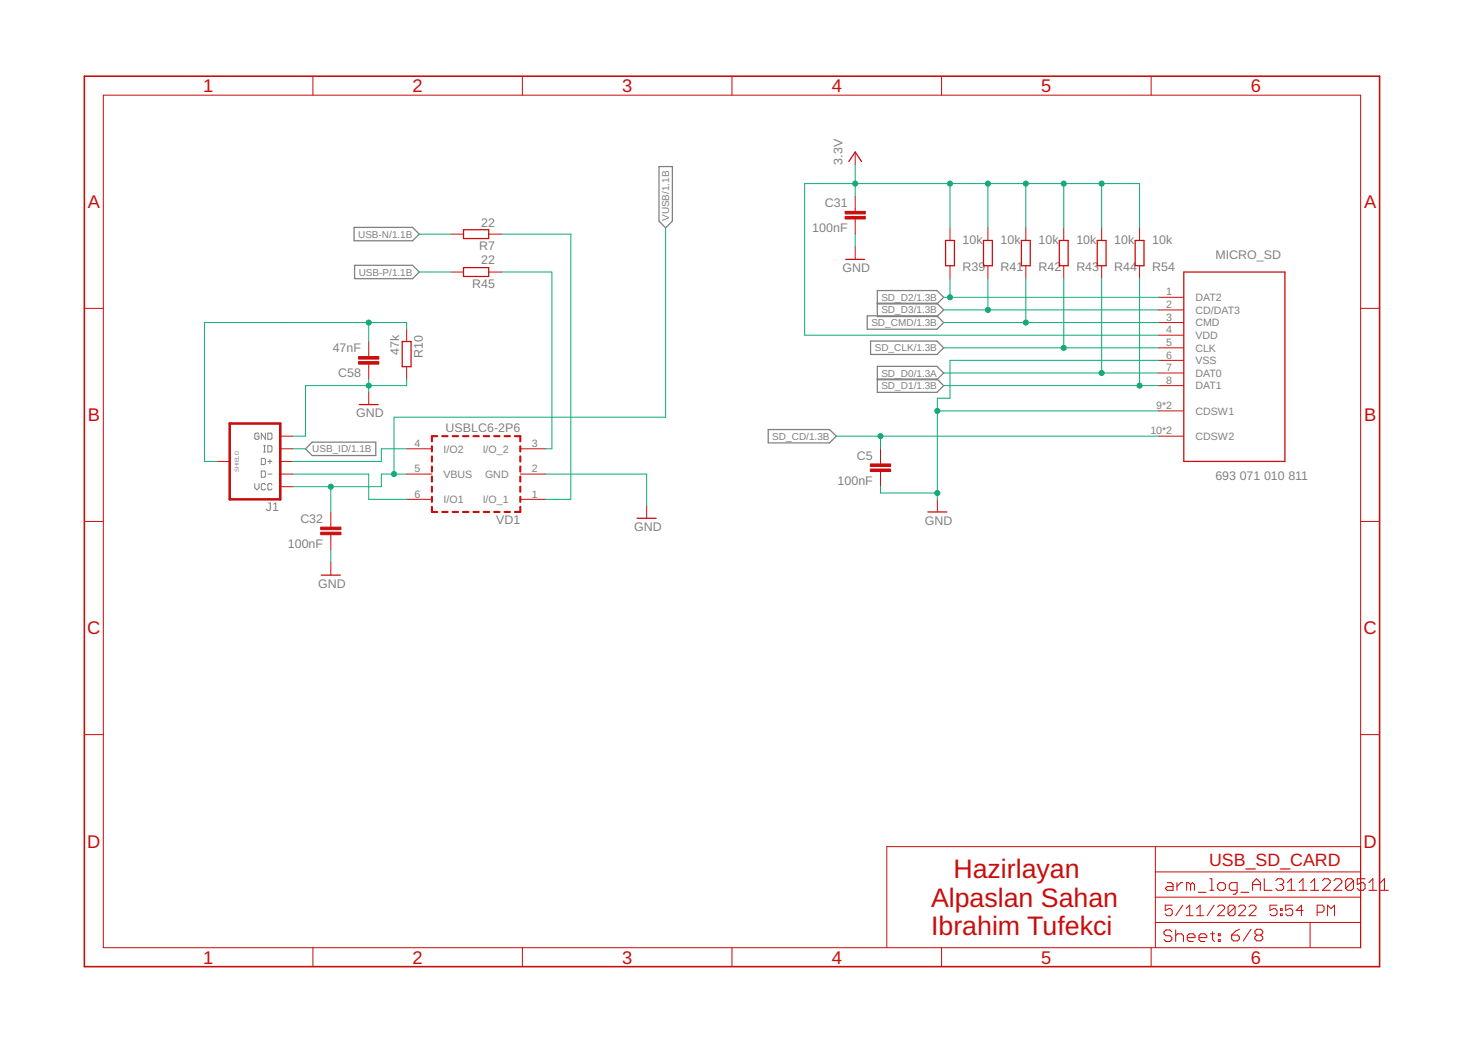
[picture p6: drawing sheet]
<svg xmlns="http://www.w3.org/2000/svg" width="297mm" height="210mm" viewBox="0 0 297 210" stroke-linecap="round" stroke-linejoin="round" font-family="sans-serif">
<g fill="none" stroke="#808080" stroke-width=".2">
<path d="M51.2 97.2v.9l.4 .4 .4-.4v-.9M52 87.3l-.2-.2h-.4l-.2 .2v.8l.2 .2h.4l.2-.2v-.4h-.4M52.5 92.2h.6l.2 .2v.8l-.2 .2h-.6zM52.5 94.7h.6l.2 .2v.8l-.2 .2h-.6zM53 90.9h.4M53 89.6h.4M53.2 89.6v1.3M53.3 97.5l-.2-.3h-.4l-.2 .3v.8l.2 .2h.4l.2-.2M53.3 87.1v1.2l-.8-1.2v1.2M53.8 87.1h.7l.2 .2v.8l-.2 .2h-.7zM53.8 89.6h.7l.2 .2v.9l-.2 .2h-.7zM53.8 95.3h.9"/>
<path d="M53.8 92.8h.9M54.3 92.4v.8M54.7 97.5l-.2-.3h-.5l-.2 .3v.8l.2 .2h.5l.2-.2"/>
</g>
<path d="M132.4 33.5h2.7v10.9l-1.3 1.4-1.4-1.4zM71.2 45.7h11.7l1.4 1.4-1.4 1.3h-11.7zM71.3 53.3h11.6l1.4 1.4-1.4 1.3h-11.6zM174.3 63.5h14l1.4 1.4-1.4 1.3h-14zM175 68.6h13.3l1.4 1.3-1.4 1.4h-13.3zM176.3 76.2h12l1.4 1.3-1.4 1.4h-12v-5.2h12l1.4 1.3-1.4 1.3h-12M176.3 61h12l1.4 1.3-1.4 1.3h-12v-5.2h12l1.4 1.4-1.4 1.3h-12M61.4 90.2l1.3-1.3h12.8v2.7h-12.8zM154.4 86.4h12.3l1.4 1.3-1.4 1.3h-12.3z" fill="none" stroke="#808080" stroke-width=".25"/>
<g fill="none" stroke="#c90d0c" stroke-width=".25">
<path d="M170.6 32.5l1.3-1.9 1.2 1.9M93.2 53.8h5v1.8h-5zM93.2 46.2h5v1.8h-5zM170 52.2h3.8M190 48.3h1.8v5.1h-1.8zM197.7 48.3h1.7v5.1h-1.7zM205.3 48.3h1.8v5.1h-1.8zM212.9 48.3h1.8v5.1h-1.8zM220.5 48.3h1.8v5.1h-1.8zM228.1 48.3h1.8v5.1h-1.8zM237.9 54.7h20.3v38.1h-20.3zM80.8 68.7h1.8v5h-1.8z"/>
<path d="M72.2 81.3h3.8M64.6 115.6h3.8M128.1 104.2h3.8M186.5 102.9h3.8"/>
</g>
<g fill="none" stroke="#c90d0c" stroke-width=".2">
<path d="M20.8 19.1h252.7v171.4h-252.7zM62.9 15.3v3.8M105 15.3v3.8M147.1 15.3v3.8M189.2 15.3v3.8M231.4 15.3v3.8M171.9 30.6v2.5M171.9 39.5v3M90.6 54.7h2.6M90.6 47.1h2.6M98.2 54.7h2.6M98.2 47.1h2.6"/>
<path d="M171.9 44v3.1M171.9 49.6v2.6M190.9 45.8v2.5M190.9 53.4v2.6M198.5 45.8v2.5M198.5 53.4v2.6M206.2 45.8v2.5M206.2 53.4v2.6M213.8 45.8v2.5M213.8 53.4v2.6M221.4 45.8v2.5M221.4 53.4v2.6"/>
<path d="M229 45.8v2.5M229 53.4v2.6M232.8 59.8h5.1M17 62h3.8M74.1 68.7v3M74.1 73.2v3.1M74.1 78.8v2.5M81.7 66.1v2.6M81.7 73.7v2.6M232.8 62.3h5.1M232.8 64.9h5.1M232.8 67.4h5.1"/>
<path d="M232.8 69.9h5.1M232.8 72.5h5.1M232.8 75h5.1M232.8 77.5h5.1M273.5 62h3.8M43.6 92.8h2.6M56.3 97.9h2.6M56.3 95.3h2.6M56.3 92.8h2.6M56.3 90.2h2.6M56.3 87.7h2.6M81.7 95.3h5.1"/>
<path d="M81.7 90.2h5.1M104.6 95.3h5M104.6 90.2h5M177 90.2v3.1M177 94.8v3.1M232.8 87.7h5.1M232.8 82.6h5.1M17 104.8h3.8M66.5 102.9v3.1M66.5 107.5v3.1M66.5 113.1v2.5M81.7 100.4h5.1"/>
<path d="M104.6 100.4h5M130 101.7v2.5M188.4 100.4v2.5M273.5 104.8h3.8M17 147.7h3.8M273.5 147.7h3.8M232.2 170.2v20.3M232.2 175.3h41.3M273.5 170.2h-95.3v20.3M62.9 190.5v3.9M105 190.5v3.9M147.1 190.5v3.9"/>
<path d="M189.2 190.5v3.9M231.4 190.5v3.9M232.2 185.5h41.3M232.2 180.4h41.3M235.6 182h-1.4v1l.7-.3h.3l.4 .3v.7l-.4 .4h-.7l-.3-.4M237.7 182l-1.4 2.1M238.4 184.1h1.4M238.4 182.7l.7-.7v2.1M240.5 184.1h1.4M240.5 182.7l.7-.7v2.1M244 182l-1.4 2.1M244.7 182.4l.4-.4h.7l.3 .4v.3l-1.4 1.4h1.4"/>
<path d="M248.2 182.4l-.3-.4h-.7l-.4 .4v1.3M248.2 182.4v1.3l-.3 .4h-.7l-.4-.4M248.2 182.4l-1.4 1.3M248.9 182.4l.4-.4h.7l.3 .4v.3l-1.4 1.4h1.4M251 182.4l.4-.4h.7l.3 .4v.3l-1.4 1.4h1.4M256.6 182h-1.4v1l.7-.3h.4l.3 .3v.7l-.3 .4h-.7l-.4-.4M257.3 182.7h.4v.3h-.4zM257.3 183.7h.4v.4h-.4zM259.8 182h-1.4v1l.7-.3h.3l.4 .3v.7l-.4 .4h-.7l-.3-.4M261.9 183h-1.4l1.1-1v2.1M263.3 185.5v5M264.7 183.4h1l.4-.4v-.6l-.4-.4h-1v2.1"/>
<path d="M266.8 184.1v-2.1l.7 .7 .7-.7v2.1"/>
</g>
<g fill="#c90d0c" stroke="#c90d0c" stroke-width=".2">
<path d="M72.1 71.7h4v.5h-4z"/>
<path d="M72.1 72.7h4v.5h-4z"/>
<path d="M169.8 42.5h4.1v.5h-4.1z"/>
<path d="M169.8 43.5h4.1v.5h-4.1z"/>
<path d="M174.9 93.3h4.1v.5h-4.1z"/>
<path d="M174.9 94.3h4.1v.5h-4.1z"/>
<path d="M64.5 106h4v.5h-4z"/>
<path d="M64.5 107h4v.5h-4z"/>
</g>
<path d="M46.2 85.2h10.1v15.2h-10.1z" fill="none" stroke="#c90d0c" stroke-width=".51"/>
<g fill="none" stroke="#c90d0c" stroke-width=".42">
<path d="M86.8 89.7v1.1M86.8 91.8v1M86.8 93.8v1M86.8 95.8v1M86.8 97.9v1M86.8 99.9v1M87.9 87.7h-1.1v1M88.9 87.7h1.1M91 87.7h1.1M93 87.7h1.1M95.1 87.7h1.1M97.2 87.7h1.1"/>
<path d="M99.3 87.7h1.1M101.4 87.7h1.1M103.5 87.7h1.1v1M104.6 89.7v1.1M104.6 91.8v1M104.6 93.8v1M104.6 95.8v1M104.6 97.9v1M104.6 99.9v1M86.8 101.9v1h1.1M88.9 102.9h1.1M91 102.9h1.1"/>
<path d="M93 102.9h1.1M95.1 102.9h1.1M97.2 102.9h1.1M99.3 102.9h1.1M101.4 102.9h1.1M104.6 101.9v1h-1.1"/>
</g>
<g fill="none" stroke="#c90d0c" stroke-width=".21">
<path d="M234.6 177.5h.8l.4 .3v1.2h-1.2l-.4-.4 .4-.4h1.2M236.5 177.5v1.5M237.7 177.5h-.4l-.8 .7M239.3 177.8l-.4-.3h-.4v1.5M239.3 177.8v1.2M239.3 177.8l.3-.3 .5 .3v1.2M240.8 179.4h1.6M243.2 179h.7M243.2 176.7h.3v2.3M244.7 177.8l.4-.3h.8l.4 .3v.8l-.4 .4h-.8l-.4-.4zM248.6 179h-1.1l-.4-.4v-.8l.4-.3h1.1v1.9l-.4 .4h-.4M249.4 179.4h1.6"/>
<path d="M251.7 179v-1.5l.8-.8 .8 .8v1.5M251.7 177.8h1.6M254.1 176.7v2.3h1.5M256.4 177.1l.4-.4h.8l.4 .4v.4l-.4 .3M257.2 177.8h.4M257.6 177.8l.4 .4v.4l-.4 .4h-.8l-.4-.4M258.7 179h1.6M258.7 177.5l.8-.8v2.3M261.1 179h1.6M261.1 177.5l.8-.8v2.3M263.4 179h1.6M263.4 177.5l.8-.8v2.3"/>
<path d="M265.8 177.1l.3-.4h.8l.4 .4v.4l-1.5 1.5h1.5M268.1 177.1l.4-.4h.8l.4 .4v.4l-1.6 1.5h1.6M272 177.1v1.5l-.4 .4h-.8l-.4-.4M272 177.1l-.4-.4h-.8l-.4 .4v1.5M272 177.1l-1.6 1.5M274.3 176.7h-1.5v1.1l.8-.3h.4l.3 .3v.8l-.3 .4h-.8l-.4-.4M275.1 179h1.6M275.1 177.5l.8-.8v2.3M277.5 179h1.5M277.5 177.5l.7-.8v2.3M235.5 187.3l-.4-.3h-.8l-.4 .3v.4l.4 .4h.8l.4 .4v.4l-.4 .4h-.8l-.4-.4M236.3 188.1l.4-.4h.7l.4 .4v1.2"/>
<path d="M236.3 187v2.3M238.6 188.5h1.6v-.4l-.4-.4h-.8l-.4 .4v.8l.4 .4h.8M241 188.5h1.5v-.4l-.4-.4h-.8l-.3 .4v.8l.3 .4h.8M243.3 187.7h.8M243.7 187.3v1.6l.4 .4M244.9 187.7h.3v.4h-.3zM244.9 188.9h.3v.4h-.3zM247.5 188h1.2l.4 .4v.4l-.4 .4h-.8l-.4-.4zM249.1 186.8l-.8 .4-.8 .8M251.4 186.8l-1.5 2.4M252.6 188l-.4 .4v.4l.4 .4h.8l.4-.4v-.4l-.4-.4M252.6 188h.8"/>
<path d="M252.6 188l-.4-.4v-.4l.4-.4h.8l.4 .4v.4l-.4 .4"/>
</g>
<path d="M17 15.3h260.3v179.1h-260.3z" fill="none" stroke="#c90d0c" stroke-width=".32"/>
<g fill="none" stroke="#0dab76" stroke-width=".2">
<path d="M171.9 33.1v6.4M190.9 36.9v8.9M198.5 36.9v8.9M206.2 36.9v8.9M213.8 36.9v8.9M221.4 36.9v8.9M84.3 54.7h6.3M84.3 47.1h6.3M100.8 54.7h10.1v35.5h-1.3M100.8 47.1h13.9v53.3h-5.1M133.8 45.8v38.1h-54.6v11.4M171.9 47.1v2.5"/>
<path d="M189.7 59.8h43.1M190.9 56v3.8M198.5 56v6.3M206.2 56v8.9M213.8 56v13.9M221.4 56v19M229 45.8v-8.9h-67.3v30.5h71.1M229 56v21.5M74.1 64.9v3.8M74.1 76.3v2.5M81.7 76.3v1.2h-20.3v10.2h-2.5M81.7 66.1v-1.2h-40.6v27.9h2.5"/>
<path d="M189.7 77.5h43.1M189.7 64.9h43.1M189.7 75h43.1M189.7 69.9h43.1M189.7 62.3h43.1M232.8 72.5h-41.9v7.6h-2.5v20.3M58.9 95.3h15.2v5.1h7.6M58.9 90.2h2.5M66.5 97.9v5M81.7 95.3h-5.1v2.6h-17.7M81.7 90.2h-5.1v2.6h-17.7M109.6 95.3h20.4v6.4"/>
<path d="M168.1 87.7h64.7M177 87.7v2.5M177 97.9v1.2h11.4M188.4 82.6h44.4M66.5 110.6v2.5"/>
</g>
<g fill="#0dab76" stroke="#0dab76" stroke-width=".2">
<circle cx="74.1" cy="77.5" r=".51"/>
<circle cx="188.4" cy="99.1" r=".51"/>
<circle cx="188.4" cy="82.6" r=".51"/>
<circle cx="66.5" cy="97.9" r=".51"/>
<circle cx="79.2" cy="95.3" r=".51"/>
<circle cx="74.1" cy="64.9" r=".51"/>
<circle cx="229" cy="77.5" r=".51"/>
<circle cx="221.4" cy="75" r=".51"/>
<circle cx="213.8" cy="69.9" r=".51"/>
<circle cx="206.2" cy="64.9" r=".51"/>
<circle cx="198.5" cy="62.3" r=".51"/>
<circle cx="190.9" cy="59.8" r=".51"/>
<circle cx="177" cy="87.7" r=".51"/>
<circle cx="171.9" cy="36.9" r=".51"/>
<circle cx="190.9" cy="36.9" r=".51"/>
<circle cx="198.5" cy="36.9" r=".51"/>
<circle cx="206.2" cy="36.9" r=".51"/>
<circle cx="213.8" cy="36.9" r=".51"/>
<circle cx="221.4" cy="36.9" r=".51"/>
</g>
<g font-size="5.4" fill="#c90d0c">
<text x="191.6" y="176.6">Hazirlayan</text>
<text x="187.1" y="182.3">Alpaslan Sahan</text>
<text x="187.1" y="188">Ibrahim Tufekci</text>
</g>
<g font-size="3.7" fill="#c90d0c">
<text x="40.8" y="18.5">1</text>
<text x="82.9" y="18.5">2</text>
<text x="125" y="18.5">3</text>
<text x="167.2" y="18.5">4</text>
<text x="209.3" y="18.5">5</text>
<text x="251.4" y="18.5">6</text>
<text x="17.6" y="41.9">A</text>
<text x="274.1" y="41.9">A</text>
<text x="17.6" y="84.7">B</text>
<text x="274.1" y="84.7">B</text>
<text x="17.5" y="127.6">C</text>
<text x="274" y="127.6">C</text>
<text x="17.5" y="170.4">D</text>
<text x="274" y="170.4">D</text>
<text x="40.8" y="193.7">1</text>
<text x="82.9" y="193.7">2</text>
<text x="125" y="193.7">3</text>
<text x="167.2" y="193.7">4</text>
<text x="209.3" y="193.7">5</text>
<text x="251.4" y="193.7">6</text>
</g>
<text font-size="3.6" fill="#c90d0c" x="243" y="174">USB_SD_CARD</text>
<g font-size="2.5" fill="#808080">
<text x="169.3" y="33.1" transform="rotate(-90 169.3 33.1)">3.3V</text>
<text x="165.8" y="41.6">C31</text>
<text x="96.7" y="45.5">22</text>
<text x="163.2" y="46.7">100nF</text>
<text x="96.3" y="50.3">R7</text>
<text x="96.7" y="53.2">22</text>
<text x="193.5" y="49.1">10k</text>
<text x="201.1" y="49.1">10k</text>
<text x="208.7" y="49.1">10k</text>
<text x="216.3" y="49.1">10k</text>
<text x="223.9" y="49.1">10k</text>
<text x="231.6" y="49.1">10k</text>
<text x="244.3" y="52.1">MICRO_SD</text>
<text x="94.9" y="58">R45</text>
<text x="169.3" y="54.7">GND</text>
<text x="193.5" y="54.5">R39</text>
<text x="201.1" y="54.5">R41</text>
<text x="208.7" y="54.5">R42</text>
<text x="216.3" y="54.5">R43</text>
<text x="223.9" y="54.5">R44</text>
<text x="231.6" y="54.5">R54</text>
<text x="66.9" y="70.8">47nF</text>
<text x="80.2" y="71.4" transform="rotate(-90 80.2 71.4)">47k</text>
<text x="85" y="72" transform="rotate(-90 85 72)">R10</text>
<text x="68" y="75.9">C58</text>
<text x="71.6" y="83.9">GND</text>
<text x="89.5" y="86.9">USBLC6-2P6</text>
<text x="172.2" y="92.4">C5</text>
<text x="168.3" y="97.5">100nF</text>
<text x="244.3" y="96.6">693</text>
<text x="249.1" y="96.6">071</text>
<text x="254" y="96.6">010</text>
<text x="258.9" y="96.6">811</text>
<text x="53.4" y="102.7">J1</text>
<text x="60.4" y="105.1">C32</text>
<text x="99.7" y="105.3">VD1</text>
<text x="127.4" y="106.7">GND</text>
<text x="185.8" y="105.5">GND</text>
<text x="57.8" y="110.2">100nF</text>
<text x="63.9" y="118.2">GND</text>
</g>
<g font-size="2.1" fill="#808080">
<text x="234.4" y="59.4">1</text>
<text x="234.4" y="62">2</text>
<text x="234.4" y="64.5">3</text>
<text x="240.2" y="60.5">DAT2</text>
<text x="240.2" y="63.1">CD/DAT3</text>
<text x="240.2" y="65.6">CMD</text>
<text x="234.4" y="67">4</text>
<text x="234.4" y="69.6">5</text>
<text x="240.2" y="68.1">VDD</text>
<text x="240.2" y="70.7">CLK</text>
<text x="234.4" y="72.1">6</text>
<text x="234.4" y="74.6">7</text>
<text x="234.4" y="77.2">8</text>
<text x="240.2" y="73.2">VSS</text>
<text x="240.2" y="75.8">DAT0</text>
<text x="232.4" y="82.3">9*2</text>
<text x="240.2" y="78.3">DAT1</text>
<text x="240.2" y="83.4">CDSW1</text>
<text x="83.3" y="89.9">4</text>
<text x="106.9" y="89.9">3</text>
<text x="231.2" y="87.3">10*2</text>
<text x="240.2" y="88.5">CDSW2</text>
<text x="83.3" y="95">5</text>
<text x="89.1" y="91">I/O2</text>
<text x="97" y="91">I/O_2</text>
<text x="106.9" y="95">2</text>
<text x="83.3" y="100">6</text>
<text x="89.1" y="96.1">VBUS</text>
<text x="89.1" y="101.2">I/O1</text>
<text x="97" y="101.2">I/O_1</text>
<text x="97.5" y="96.1">GND</text>
<text x="106.9" y="100">1</text>
</g>
<g font-size="2" fill="#808080">
<text x="72" y="47.8">USB-N/1.1B</text>
<text x="134.5" y="44.5" transform="rotate(-90 134.5 44.5)">VUSB/1.1B</text>
<text x="72.1" y="55.4">USB-P/1.1B</text>
<text x="175.1" y="65.6">SD_CMD/1.3B</text>
<text x="177.1" y="63">SD_D3/1.3B</text>
<text x="177.1" y="60.5">SD_D2/1.3B</text>
<text x="175.8" y="70.6">SD_CLK/1.3B</text>
<text x="177.1" y="75.7">SD_D0/1.3A</text>
<text x="177.1" y="78.2">SD_D1/1.3B</text>
<text x="155.2" y="88.4">SD_CD/1.3B</text>
<text x="62.7" y="90.9">USB_ID/1.1B</text>
</g>
<text font-size="1.1" fill="#808080" x="48" y="94.9" transform="rotate(-90 48 94.9)">SHIELD</text>
</svg>
